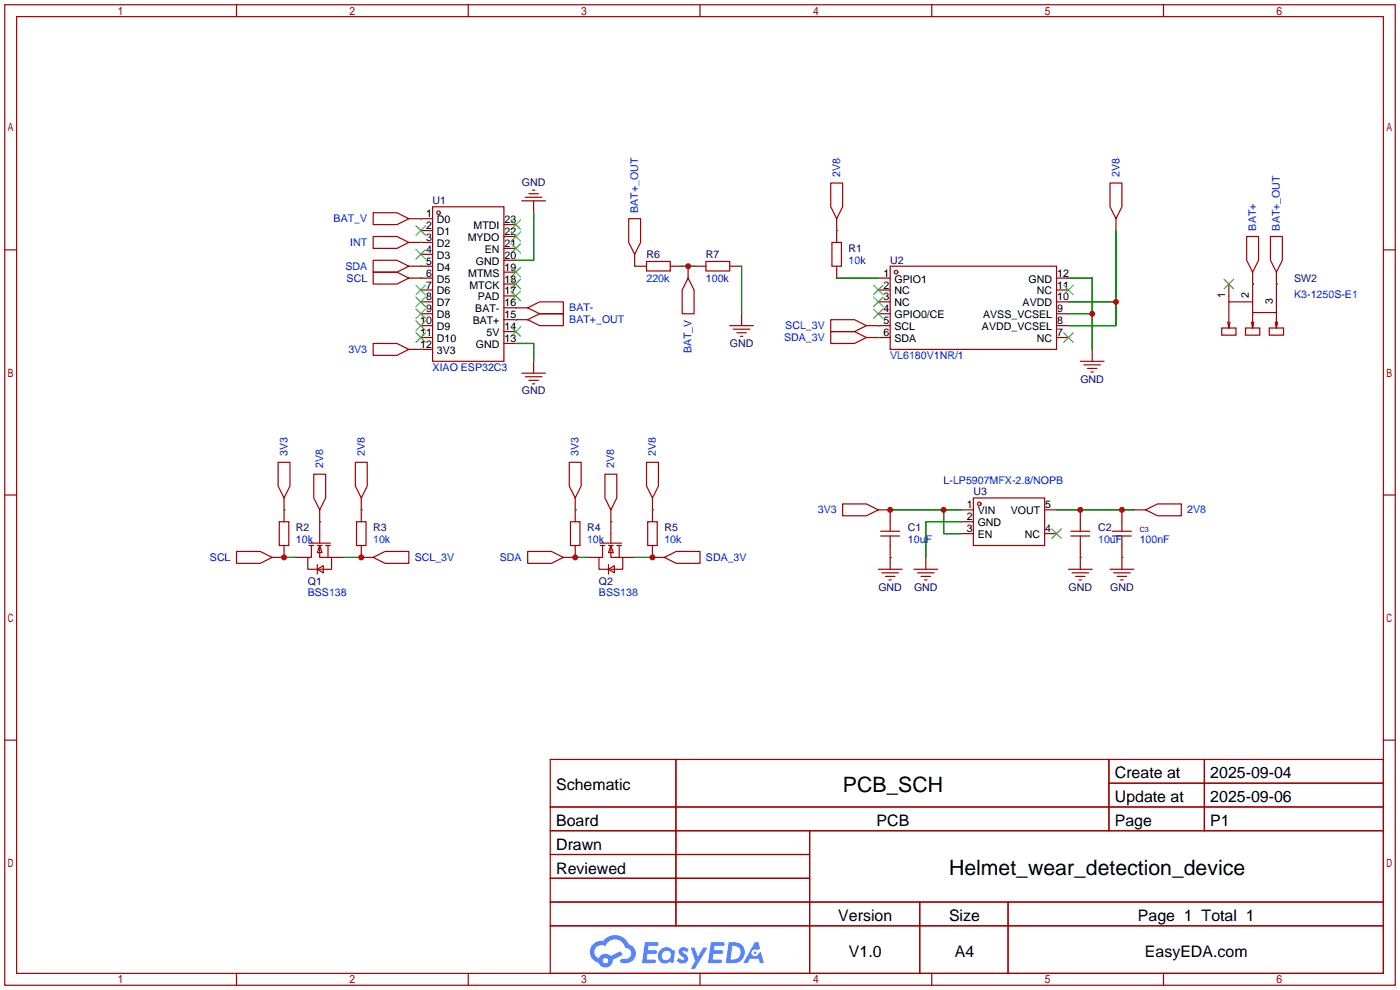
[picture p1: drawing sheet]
<svg xmlns="http://www.w3.org/2000/svg" width="299mm" height="212mm" viewBox="0 0 299 212" stroke-linecap="round" stroke-linejoin="round" font-family="sans-serif">
<g fill="none" stroke="#a10000" stroke-width=".25">
<path d="M1 1h297.2v209.6h-297.2zM3.6 3.6h292.1v204.4h-292.1zM50.5 1v2.6M100.1 1v2.6M149.6 1v2.6M199.1 1v2.6M248.7 1v2.6M1 53.4h2.6M295.7 53.4h2.5M1 105.8h2.6M295.7 105.8h2.5M1 158.2h2.6"/>
<path d="M295.7 158.2h2.5M117.6 162.3h178.1v45.7h-178.1zM117.6 172.5h178.1M117.6 177.5h178.1M144.5 162.3v35.6M173 177.5v30.5M237 162.3v15.2M237 167.4h58.7M257.4 162.3v15.2M117.6 182.6h55.4M117.6 192.8h178.1M117.6 187.7h55.4"/>
<path d="M117.6 197.9h178.1M196.6 192.8v15.2M215.4 192.8v15.2M50.5 208v2.6M100.1 208v2.6M149.6 208v2.6M199.1 208v2.6M248.7 208v2.6"/>
</g>
<g fill="#5487ff">
<path d="M145.3 202.7a1.3 1.3 0 0 1 1.9 .3l-.4 .6a.54 .54 0 0 0-.9-.2l.1 .2a1.34 1.34 0 0 1 .9 1.8 1.47 1.47 0 0 1-2.3-.1l.5-.6 .8 .5a.31 .31 0 0 0 .4-.3 .31 .31 0 0 0-.3-.4 1.12 1.12 0 0 1-.7-1.8z"/>
<path d="M147.6 202.5h.9l.6 2 1.2-2h.9l-2.7 4.6h-.9l1-1.7z"/>
<path d="M137.8 201.4h1.7a1.31 1.31 0 0 1 1.2 .2 .4 .4 0 0 1-.3 .5l-1.8 .1-.1 .9h1.6a.4 .4 0 0 1 .4 .4 .4 .4 0 0 1-.5 .4h-1.6l-.2 1.2h1.4a.46 .46 0 0 1 .5 0 .46 .46 0 0 1 .1 .5l-.4 .2h-2.6z"/>
<path d="M151.9 201.4h1.7a1.32 1.32 0 0 1 1.2 .2 .39 .39 0 0 1-.3 .5l-1.8 .1-.1 .9h1.6a.4 .4 0 0 1 .4 .4 .4 .4 0 0 1-.4 .4h-1.7l-.2 1.2h1.4a.46 .46 0 0 1 .5 0 .46 .46 0 0 1 .1 .5l-.4 .2h-2.6z"/>
<path d="M161.3 201.4h.8l.3 1.3-.6 .4a.75 .75 0 0 0-1.1 .3 .75 .75 0 0 0 .5 1 .75 .75 0 0 0 .9-.7l.5-.2 .6 2.3h-.8l-.3-.9h-1.8l-.5 .9h-1z"/>
<path d="M155.7 201.4l-.6 4.4h1.5a2.27 2.27 0 0 0 2.6-2.2 2.27 2.27 0 0 0-2.7-2.2zM156.5 202.1a1.5 1.5 0 0 1 1.8 1.6 1.5 1.5 0 0 1-1.9 1.4h-.3z"/>
<path d="M141.2 203a1.6 1.6 0 0 0-.3 2.3 1.6 1.6 0 0 0 2.3 .2l.7 .3 .3-2.4-.1-.3-.5-.1a1.58 1.58 0 0 0-2.4 0zM141.8 203.5a.98 .98 0 0 1 1.6 .4 .98 .98 0 0 1-1.1 1.3 .94 .94 0 0 1-.9-.7 .94 .94 0 0 1 .4-1z"/>
<path d="M126.8 201.8a2.37 2.37 0 0 0 1.1 4 1.54 1.54 0 0 0 1.8 1 1.54 1.54 0 0 0 1.2-1.6l2.2-1.1-.5-.8-2 1a1.57 1.57 0 0 0-2.7 .5 1.5 1.5 0 0 1-.7-2.1 1.5 1.5 0 0 1 2.2-.5 2.23 2.23 0 0 1 2.3-1.4 2.23 2.23 0 0 1 2 1.8 1.16 1.16 0 0 1 1.2 1.1 1.16 1.16 0 0 1-1.1 1.2h-.7a.47 .47 0 0 0-.5 .4 .47 .47 0 0 0 .4 .5 2.17 2.17 0 0 0 2.5-.9 2.17 2.17 0 0 0-.3-2.7l-.8-.4a3.2 3.2 0 0 0-5.5-.7l-1.1 .1zM128.8 205.3a.6 .6 0 0 1 1.2 0 .6 .6 0 0 1-1.2 0z"/>
<circle cx="161.4" cy="203.6" r=".28"/>
</g>
<g fill="none" stroke="#a10000" stroke-width=".25">
<path d="M177.5 39.1h2.6v5.1l-1.3 2.5-1.3-2.5zM237.2 39.1h2.6v5.1l-1.3 2.5-1.3-2.5zM79.8 50.5h5l2.6 1.3-2.6 1.3h-5zM79.8 55.6h5l2.6 1.3-2.6 1.3h-5zM79.8 58.2h5l2.6 1.2-2.6 1.3h-5zM79.8 45.5h5l2.6 1.2-2.6 1.3h-5zM87.4 59.4h5.1M87.4 56.9h5.1M87.4 51.8h5.1M87.4 46.7h5.1M89.9 54.4h2.6M89.9 49.3h2.6"/>
<path d="M92.5 44.2h15.2v33h-15.2zM107.7 48h2.5M107.7 50.5h2.5M107.7 53.1h2.5M107.7 55.6h2.5M107.7 58.2h2.5M111.5 42.9h5.1M112.3 42.2h3.5M113 41.4h2.1M113.8 40.6h.5M114 42.9v2.6M134.4 46.7h2.5v5.1l-1.3 2.6-1.2-2.6z"/>
<path d="M135.6 54.4v2.5h2.6M138.2 55.9h5.1v2h-5.1zM143.3 56.9h2.5M147.1 59.4l1.2 2.6v5.1h-2.5v-5.1zM147.1 56.9v2.5M148.3 56.9h2.6M150.9 55.9h5.1v2h-5.1zM156 56.9h2.5M177.8 51.8h2v5.1h-2zM178.8 46.7v5.1M178.8 56.9v2.5M187.7 59.4h2.5"/>
<path d="M190.2 56.9h35.6v17.8h-35.6zM225.8 59.4h2.5M238.5 46.7v2.6M266.4 50.5h2.6v5.1l-1.3 2.6-1.3-2.6zM267.7 58.2v6.3M271.5 50.5h2.6v5.1l-1.3 2.6-1.3-2.6zM272.8 58.2v8.6M79.8 73.4h5l2.6 1.3-2.6 1.2h-5zM87.4 74.7h5.1M89.9 72.1h2.6M89.9 69.6h2.6M89.9 67.1h2.6"/>
<path d="M89.9 64.5h2.6M89.9 62h2.6M107.7 60.7h2.5M107.7 63.2h2.5M107.7 65.8h5.1M107.7 68.3h5.1M107.7 70.9h2.5M107.7 73.4h2.5M111.5 79.8h5.1M112.8 65.8l2.5-1.3h5.1v2.6h-5.1zM112.8 68.3l2.5-1.2h5.1v2.5h-5.1zM114 77.2v2.6"/>
<path d="M156 69.6h5M156.7 70.4h3.6M157.5 71.1h2M158.2 71.9h.5M158.5 67.1v2.5M177.5 68.3h5.1l2.6 1.3-2.6 1.3h-5.1zM177.5 70.9h5.1l2.6 1.2-2.6 1.3h-5.1zM185.2 72.1h5M185.2 69.6h5M187.7 67.1h2.5M187.7 64.5h2.5M187.7 62h2.5"/>
<path d="M225.8 72.1h2.5M225.8 69.6h2.5M225.8 67.1h2.5M225.8 64.5h2.5M225.8 62h2.5M230.9 77.2h5.1M231.6 78h3.6M232.4 78.7h2M233.2 79.5h.5M233.4 74.7v2.5M261.1 70.1h3.1v1.5h-3.1zM262.4 68.8l.2 1.3"/>
<path d="M262.6 70.1v-5.6h5.1v5.6M262.6 60.7v3.8M262.9 68.8l-.3 1.3M266.2 70.1h3v1.5h-3zM267.5 68.8l.2 1.3M267.7 66.8h5.1v3.3M268 68.8l-.3 1.3M271.3 70.1h3v1.5h-3zM272.5 68.8l.3 1.3M273 68.8l-.2 1.3M59.4 98.8h2.6v5.1l-1.3 2.5-1.3-2.5zM75.9 98.8h2.6v5.1l-1.3 2.5-1.3-2.5z"/>
<path d="M112.3 80.5h3.5M113 81.3h2.1M113.8 82h.5M121.7 98.8h2.5v5.1l-1.3 2.5-1.2-2.5zM138.2 98.8h2.5v5.1l-1.3 2.5-1.2-2.5zM50.5 117.9h5.1l2.6 1.2-2.6 1.3h-5.1zM59.7 111.5h2v5.1h-2zM60.7 116.6v2.5h-2.5M60.7 106.4v5.1M63.2 119.1h2.6M66 116.6h1.1M66 116.1h4.6"/>
<path d="M66.5 116.6v2.5h-.7v2.6h2M67.1 101.3h2.5v5.1l-1.3 2.6-1.2-2.6zM67.8 116.6h1M68.3 116.6v2.5h2.6v2.6h-2.6M68.3 116.6l.5 1.5h-1zM68.3 109v7.1M69.6 116.6h1M70.1 116.6v2.5M70.9 119.1h2.5M76.2 111.5h2v5.1h-2zM77.2 116.6v2.5h2.6M77.2 106.4v5.1"/>
<path d="M79.8 119.1l2.5-1.2h5.1v2.5h-5.1zM112.8 117.9h5.1l2.5 1.2-2.5 1.3h-5.1zM121.9 111.5h2.1v5.1h-2.1zM122.9 116.6v2.5h-2.5M122.9 106.4v5.1M125.5 119.1h2.5M128.3 116.6h1M128.3 116.1h4.5M128.8 116.6v2.5h-.8v2.6h2M129.3 101.3h2.5v5.1l-1.2 2.6-1.3-2.6zM130 116.6h1.1M130.6 116.6v2.5h2.5v2.6h-2.5"/>
<path d="M130.6 116.6l.5 1.5h-1.1zM130.6 109v7.1M131.8 116.6h1M132.3 116.6v2.5M133.1 119.1h2.5M138.4 111.5h2.1v5.1h-2.1zM139.4 116.6v2.5h2.6M139.4 106.4v5.1M142 119.1l2.5-1.2h5.1v2.5h-5.1zM180.1 107.7h5.1l2.5 1.3-2.5 1.2h-5.1zM187.7 109h2.5v4.5M188.2 114.6h4.1"/>
<path d="M188.2 113.5h4.1M190.2 114.6v7.1M197.9 119.1v2.6M205.5 109h2.5M205.5 111.5h2.5M205.5 114h2.5M208 106.4h15.3v10.2h-15.3zM223.3 109h2.5M223.3 114h2.5M228.9 114.6h4M228.9 113.5h4M230.9 109v4.5"/>
<path d="M230.9 114.6v7.1M237.7 114.6h4.1M237.7 113.5h4.1M239.8 109v4.5M239.8 114.6v7.1M242.3 109h2.6M244.9 109l2.5-1.3h5.1v2.5h-5.1zM67.8 120.6v2.1M67.8 121.7l1.3-.8v1.5zM130 120.6v2.1M130 121.7l1.3-.8v1.5zM187.7 121.7h5.1"/>
<path d="M188.5 122.4h3.5M189.2 123.2h2.1M190 124h.5M195.3 121.7h5.1M196.1 122.4h3.5M196.8 123.2h2.1M197.6 124h.5M228.3 121.7h5.1M229.1 122.4h3.6M229.9 123.2h2M230.6 124h.5M237.2 121.7h5.1"/>
<path d="M238 122.4h3.6M238.8 123.2h2M239.5 124h.5"/>
<circle cx="93.7" cy="45.5" r=".38"/>
<circle cx="191.5" cy="58.2" r=".38"/>
<circle cx="209.3" cy="107.7" r=".38"/>
</g>
<g fill="none" stroke="#3c3" stroke-width=".25">
<path d="M88.9 53.3l2 2.1M88.9 48.3l2 2M90.9 53.3l-2 2.1M90.9 48.3l-2 2M109.2 47l2.1 2M109.2 49.5l2.1 2.1M109.2 52.1l2.1 2M109.2 57.2l2.1 2M109.2 59.7l2.1 2M111.3 47l-2.1 2M111.3 49.5l-2.1 2.1M111.3 52.1l-2.1 2"/>
<path d="M111.3 57.2l-2.1 2M111.3 59.7l-2.1 2M261.6 59.7l2.1 2M263.7 59.7l-2.1 2M88.9 71.1l2 2.1M88.9 68.6l2 2M88.9 66l2 2.1M88.9 63.5l2 2M88.9 61l2 2M90.9 71.1l-2 2.1M90.9 68.6l-2 2M90.9 66l-2 2.1"/>
<path d="M90.9 63.5l-2 2M90.9 61l-2 2M109.2 62.2l2.1 2.1M109.2 69.8l2.1 2.1M111.3 62.2l-2.1 2.1M111.3 69.8l-2.1 2.1M186.7 61l2 2M186.7 63.5l2 2M186.7 66l2 2.1M188.7 61l-2 2M188.7 63.5l-2 2M188.7 66l-2 2.1"/>
<path d="M227.3 71.1l2.1 2.1M227.3 61l2.1 2M229.4 71.1l-2.1 2.1M229.4 61l-2.1 2M224.8 113l2 2.1M226.8 113l-2 2.1"/>
</g>
<g fill="none" stroke="#008700" stroke-width=".25">
<path d="M89.9 51.8h.1M89.9 56.9h.1M89.9 59.4h.1M89.9 46.7h.1M114 45.5v10.1h-3.8M135.6 56.9h.1M145.8 56.9h2.5M158.5 56.9v10.2M178.8 49.3h.1M178.8 59.4h8.9M228.3 59.4h5.1v15.3M238.5 49.3v20.3h-10.2"/>
<path d="M89.9 74.7h.1M110.2 65.8h.1M110.2 68.3h.1M110.2 73.4h3.8v3.8M187.7 69.6h.1M187.7 72.1h.1M228.3 67.1h5.1M228.3 64.5h10.2M267.7 60.7h.1M272.8 60.7h.1M60.7 109h.1M60.7 119.1h2.5"/>
<path d="M68.3 111.5h.1M73.4 119.1h3.8M77.2 109h.1M122.9 109h.1M122.9 119.1h2.6M130.6 111.5h.1M135.6 119.1h3.8M139.4 109h.1M190.2 119.1h.1M190.2 109h15.3M201.7 109v5h3.8M205.5 111.5h-7.6v7.6"/>
<path d="M225.8 109h16.5M230.9 119.1h.1M239.8 119.1h.1"/>
</g>
<g fill="#c00">
<circle cx="60.7" cy="119.1" r=".63"/>
<circle cx="201.7" cy="109" r=".63"/>
<circle cx="190.2" cy="109" r=".63"/>
<circle cx="239.8" cy="109" r=".63"/>
<circle cx="230.9" cy="109" r=".63"/>
<circle cx="122.9" cy="119.1" r=".63"/>
<circle cx="77.2" cy="119.1" r=".63"/>
<circle cx="139.4" cy="119.1" r=".63"/>
<circle cx="233.4" cy="67.1" r=".63"/>
<circle cx="238.5" cy="64.5" r=".63"/>
<circle cx="147.1" cy="56.9" r=".63"/>
</g>
<g font-size="4.5">
<text x="180.1" y="169.2">PCB_SCH</text>
<text x="202.8" y="187">Helmet_wear_detection_device</text>
</g>
<g font-size="3.4">
<text x="238.3" y="166.4">Create at</text>
<text x="258.7" y="166.4">2025-09-04</text>
<text x="118.9" y="168.9">Schematic</text>
<text x="238.3" y="171.4">Update at</text>
<text x="258.7" y="171.4">2025-09-06</text>
<text x="118.9" y="176.5">Board</text>
<text x="187.4" y="176.5">PCB</text>
<text x="238.3" y="176.5">Page</text>
<text x="258.7" y="176.5">P1</text>
<text x="118.9" y="181.6">Drawn</text>
<text x="118.9" y="186.7">Reviewed</text>
<text x="179.2" y="196.8">Version</text>
<text x="202.8" y="196.8">Size</text>
<text x="243.2" y="196.8">Page 1 Total 1</text>
<text x="181.4" y="204.5">V1.0</text>
<text x="204.1" y="204.5">A4</text>
<text x="244.7" y="204.5">EasyEDA.com</text>
</g>
<g font-size="2.3" fill="#000080">
<text x="111.5" y="39.8">GND</text>
<text x="92.5" y="43.7">U1</text>
<text x="181.4" y="53.8">R1</text>
<text x="138.2" y="55.1">R6</text>
<text x="150.9" y="55.1">R7</text>
<text x="190.2" y="56.4">U2</text>
<text x="276.6" y="60.2">SW2</text>
<text x="156" y="74.1">GND</text>
<text x="230.9" y="81.8">GND</text>
<text x="111.5" y="84.3">GND</text>
<text x="208" y="105.9">U3</text>
<text x="63.2" y="113.5">R2</text>
<text x="79.8" y="113.5">R3</text>
<text x="125.5" y="113.5">R4</text>
<text x="142" y="113.5">R5</text>
<text x="194.1" y="113.5">C1</text>
<text x="234.7" y="113.5">C2</text>
<text x="65.8" y="124.9">Q1</text>
<text x="128" y="124.9">Q2</text>
<text x="187.7" y="126.2">GND</text>
<text x="195.3" y="126.2">GND</text>
<text x="228.4" y="126.2">GND</text>
<text x="237.3" y="126.2">GND</text>
</g>
<g font-size="2.3" fill="#00f">
<text x="179.5" y="37.8" transform="rotate(-90 179.5 37.8)">2V8</text>
<text x="239.2" y="37.8" transform="rotate(-90 239.2 37.8)">2V8</text>
<text x="71.3" y="47.5">BAT_V</text>
<text x="136.4" y="45.5" transform="rotate(-90 136.4 45.5)">BAT+_OUT</text>
<text x="74.8" y="52.5">INT</text>
<text x="268.4" y="49.3" transform="rotate(-90 268.4 49.3)">BAT+</text>
<text x="273.5" y="49.3" transform="rotate(-90 273.5 49.3)">BAT+_OUT</text>
<text x="73.8" y="57.6">SDA</text>
<text x="181.4" y="56.4">10k</text>
<text x="74.1" y="60.2">SCL</text>
<text x="138.2" y="60.2">220k</text>
<text x="150.9" y="60.2">100k</text>
<text x="276.6" y="63.7">K3-1250S-E1</text>
<text x="121.7" y="66.5">BAT-</text>
<text x="121.7" y="69.1">BAT+_OUT</text>
<text x="167.8" y="70.3">SCL_3V</text>
<text x="74.5" y="75.4">3V3</text>
<text x="147.8" y="75.5" transform="rotate(-90 147.8 75.5)">BAT_V</text>
<text x="167.6" y="72.9">SDA_3V</text>
<text x="190.2" y="76.7">VL6180V1NR/1</text>
<text x="92.5" y="79.2">XIAO ESP32C3</text>
<text x="61.4" y="97.5" transform="rotate(-90 61.4 97.5)">3V3</text>
<text x="69.1" y="100.1" transform="rotate(-90 69.1 100.1)">2V8</text>
<text x="77.9" y="97.5" transform="rotate(-90 77.9 97.5)">2V8</text>
<text x="123.7" y="97.5" transform="rotate(-90 123.7 97.5)">3V3</text>
<text x="131.3" y="100.1" transform="rotate(-90 131.3 100.1)">2V8</text>
<text x="140.2" y="97.5" transform="rotate(-90 140.2 97.5)">2V8</text>
<text x="201.7" y="103.3">L-LP5907MFX-2.8/NOPB</text>
<text x="174.8" y="109.7">3V3</text>
<text x="253.7" y="109.7">2V8</text>
<text x="44.9" y="119.9">SCL</text>
<text x="63.2" y="116">10k</text>
<text x="79.8" y="116">10k</text>
<text x="88.6" y="119.9">SCL_3V</text>
<text x="106.8" y="119.9">SDA</text>
<text x="125.5" y="116">10k</text>
<text x="142" y="116">10k</text>
<text x="150.9" y="119.9">SDA_3V</text>
<text x="194.1" y="116">10uF</text>
<text x="234.7" y="116">10uF</text>
<text x="243.6" y="116">100nF</text>
<text x="65.8" y="127.5">BSS138</text>
<text x="128" y="127.5">BSS138</text>
</g>
<g font-size="2.3">
<text x="91.1" y="46.4">1</text>
<text x="93.4" y="47.7">D0</text>
<text x="107.8" y="47.7">23</text>
<text x="91.1" y="51.5">3</text>
<text x="91.1" y="49">2</text>
<text x="93.4" y="52.8">D2</text>
<text x="93.4" y="50.2">D1</text>
<text x="100" y="51.5">MYDO</text>
<text x="101.2" y="49">MTDI</text>
<text x="107.8" y="50.2">22</text>
<text x="107.8" y="52.8">21</text>
<text x="91.1" y="59.1">6</text>
<text x="91.1" y="56.6">5</text>
<text x="91.1" y="54">4</text>
<text x="93.4" y="57.9">D4</text>
<text x="93.4" y="55.3">D3</text>
<text x="100.1" y="59.1">MTMS</text>
<text x="101.7" y="56.6">GND</text>
<text x="103.6" y="54">EN</text>
<text x="107.8" y="55.3">20</text>
<text x="107.8" y="57.9">19</text>
<text x="188.9" y="59.1">1</text>
<text x="225.9" y="59.1">12</text>
<text x="91.1" y="64.2">8</text>
<text x="91.1" y="61.7">7</text>
<text x="93.4" y="65.5">D7</text>
<text x="93.4" y="62.9">D6</text>
<text x="93.4" y="60.4">D5</text>
<text x="100.3" y="61.7">MTCK</text>
<text x="102.1" y="64.2">PAD</text>
<text x="107.8" y="60.4">18</text>
<text x="107.8" y="62.9">17</text>
<text x="107.8" y="65.5">16</text>
<text x="188.9" y="61.7">2</text>
<text x="188.9" y="64.2">3</text>
<text x="191.2" y="60.4">GPIO1</text>
<text x="191.2" y="62.9">NC</text>
<text x="191.2" y="65.5">NC</text>
<text x="218.6" y="65.5">AVDD</text>
<text x="219.8" y="60.4">GND</text>
<text x="221.6" y="62.9">NC</text>
<text x="225.9" y="64.2">10</text>
<text x="225.9" y="61.7">11</text>
<text x="261.8" y="63.7" transform="rotate(-90 261.8 63.7)">1</text>
<text x="266.9" y="63.7" transform="rotate(-90 266.9 63.7)">2</text>
<text x="272" y="65" transform="rotate(-90 272 65)">3</text>
<text x="89.8" y="71.8">11</text>
<text x="89.8" y="69.3">10</text>
<text x="91.1" y="66.7">9</text>
<text x="93.4" y="70.6">D9</text>
<text x="93.4" y="68">D8</text>
<text x="101" y="69.3">BAT+</text>
<text x="101.6" y="66.7">BAT-</text>
<text x="104" y="71.8">5V</text>
<text x="107.8" y="68">15</text>
<text x="107.8" y="70.6">14</text>
<text x="188.9" y="66.7">4</text>
<text x="188.9" y="69.3">5</text>
<text x="188.9" y="71.8">6</text>
<text x="191.2" y="68">GPIO0/CE</text>
<text x="191.2" y="70.6">SCL</text>
<text x="209.9" y="70.6">AVDD_VCSEL</text>
<text x="210.1" y="68">AVSS_VCSEL</text>
<text x="225.9" y="71.8">7</text>
<text x="225.9" y="69.3">8</text>
<text x="225.9" y="66.7">9</text>
<text x="89.8" y="74.4">12</text>
<text x="93.4" y="75.6">3V3</text>
<text x="93.4" y="73.1">D10</text>
<text x="101.7" y="74.4">GND</text>
<text x="107.8" y="73.1">13</text>
<text x="191.2" y="73.1">SDA</text>
<text x="221.6" y="73.1">NC</text>
<text x="206.6" y="108.7">1</text>
<text x="206.6" y="111.2">2</text>
<text x="206.6" y="113.7">3</text>
<text x="209" y="109.9">VIN</text>
<text x="209" y="112.5">GND</text>
<text x="216" y="109.9">VOUT</text>
<text x="223.4" y="113.7">4</text>
<text x="223.4" y="108.7">5</text>
<text x="209" y="115">EN</text>
<text x="219.1" y="115">NC</text>
</g>
<text font-size="1.5" fill="#000080" x="243.6" y="113.7">C3</text>
</svg>
